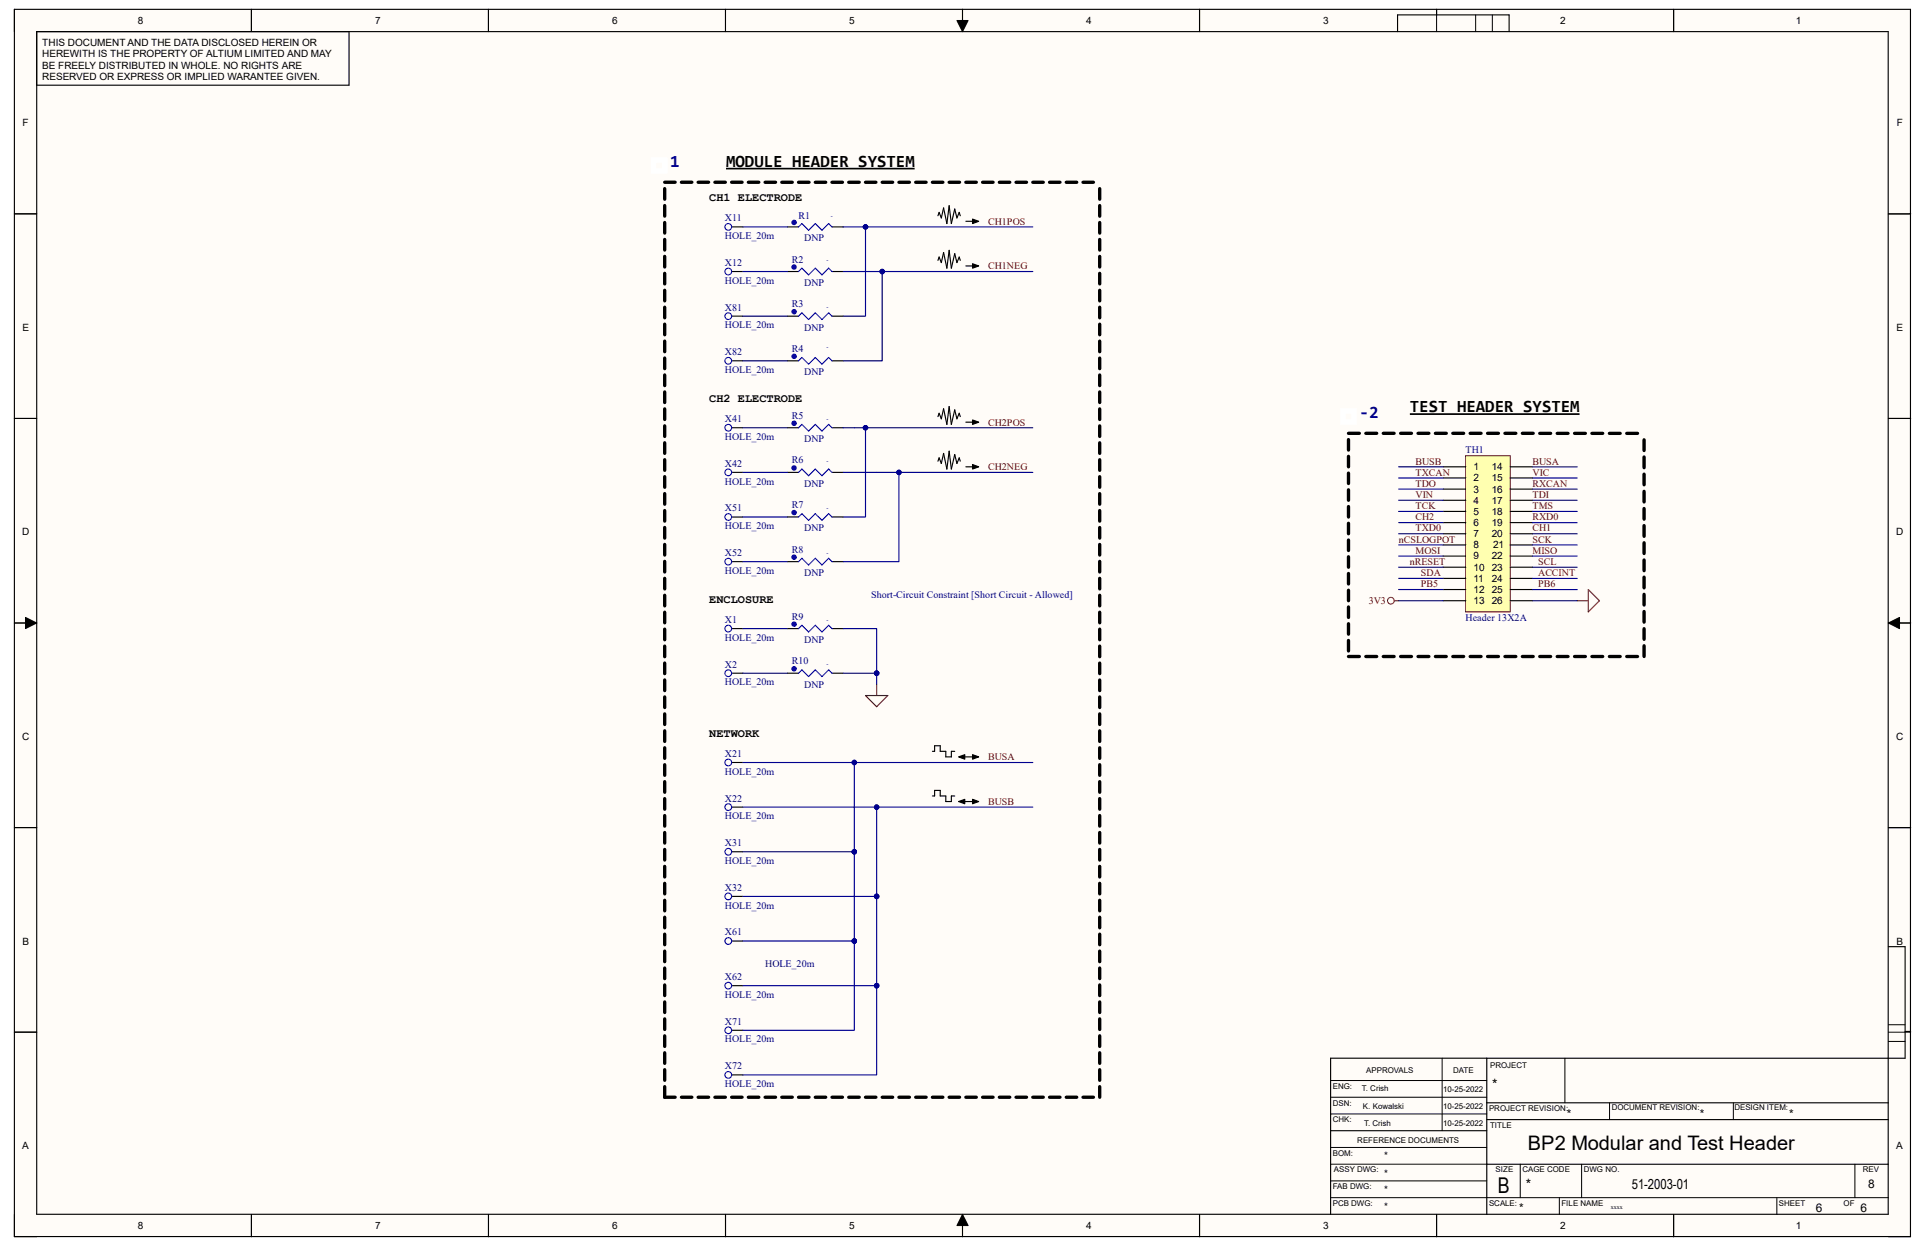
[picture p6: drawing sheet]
<svg xmlns="http://www.w3.org/2000/svg" width="432mm" height="279mm" viewBox="0 0 432 279" stroke-linecap="round" stroke-linejoin="round" font-family="sans-serif">
<g fill="#fffcf8">
<path d="M3.2 2.1h425.4v275.2h-425.4z" fill-rule="evenodd"/>
<path d="M8.2 7.1h415.4v265.2h-415.4z" fill-rule="evenodd"/>
</g>
<g fill="none" stroke="#000" stroke-width=".22">
<path d="M3.2 2.1v5M56.4 2.1v5M109.6 2.1v5M162.7 2.1v5M214.7 4.6h2.5l-1.3 2.5zM215.9 2.1v5M269.1 2.1v5M322.2 2.1v5M331 3.3v3.8M334.8 3.3v3.8M375.4 2.1v5M3.2 48h5"/>
<path d="M423.6 48h5M3.2 93.8h5M423.6 93.8h5M3.2 139.7h5M5.7 138.5l2.5 1.2-2.5 1.3zM423.6 139.7l2.5-1.2v2.5zM423.6 139.7h5M3.2 185.6h5M423.6 185.6h5M3.2 231.4h5M323.5 237.3v16.2M351 237.3v10"/>
<path d="M423.6 231.5h5M423.6 233.5h3.7M423.6 229.8h3.7M298.5 246h35M298.5 242.3h35M298.5 249.8h35M298.5 257.3h35M361 247.3v3.8M388.8 247.3v3.8M3.2 272.3v5h5M56.4 272.3v5M109.6 272.3v5"/>
<path d="M162.7 272.3v5M215.9 272.3l1.3 2.5h-2.5zM215.9 272.3v5M269.1 272.3v5M298.5 268.6h125.1M298.5 261.1h35M298.5 264.8h35M322.2 272.3v5M341 261.1v7.5M349.8 268.6v3.7M354.8 261.1v7.5M375.4 272.3v5"/>
<path d="M398.6 268.6v3.7M416.1 261.1v7.5M423.6 277.3h5"/>
</g>
<g fill="none" stroke="#000" stroke-width=".25">
<path d="M3.2 2.1h425.3v275.2h-425.3zM56.4 2.1v5M78.3 7.1v12h-70.1M109.6 2.1v5M162.7 2.1v5M215.9 2.1v5M269.1 2.1v5M313.5 7.1v-3.8h25v3.8M322.2 2.1v1.2M375.4 2.1v5M3.2 48h5M423.6 48h5"/>
<path d="M3.2 93.8h5M423.6 93.8h5M3.2 139.7h5M423.6 139.7h5M3.2 185.6h5M423.6 185.6h5M423.6 212.3h3.7v25h-93.8M3.2 231.4h5M427.3 231.3h1.3M298.5 253.5h35M333.5 247.3h90.1M333.5 251.1h90.1"/>
<path d="M8.2 272.3v-265.2h415.3v265.2h-415.3M56.4 272.3v5M109.6 272.3v5M162.7 272.3v5M215.9 272.3v5M269.1 272.3v5M298.5 272.3v-35h35v35M322.2 272.3v5M333.5 261.1h90.1M375.4 272.3v5"/>
</g>
<path d="M214.7 4.6h2.5l-1.3 2.5zM5.7 138.5l2.5 1.2-2.5 1.3zM423.6 139.7l2.5-1.2v2.5zM215.9 272.3l1.3 2.5h-2.5z" fill="#000"/>
<path d="M301.2 92.2h2.5v2.5h-2.5z" fill="none" stroke="#fff" stroke-width="1.2"/>
<path d="M316.3 92.9h38" fill="none" stroke="#000" stroke-width=".38"/>
<circle cx="312" cy="134.7" r=".75" fill="none" stroke="#800000" stroke-width=".22"/>
<path d="M312.7 134.7h1M353.8 134.7h2.5M356.3 132.2l2.5 2.5-2.5 2.5z" fill="none" stroke="#800000" stroke-width=".25"/>
<g fill="none" stroke="#000" stroke-width=".75">
<path d="M302.5 97.2h2.4M302.5 98.6v2.3M306.4 97.2h2.4M310.3 97.2h2.4M314.2 97.2h2.4M318.1 97.2h2.4M322 97.2h2.4M325.9 97.2h2.4M329.8 97.2h2.4M333.7 97.2h2.4M337.6 97.2h2.4M341.5 97.2h2.4"/>
<path d="M302.5 102.3v2.4M302.5 106.1v2.3M302.5 109.8v2.4M302.5 113.6v2.3M302.5 117.3v2.4M302.5 121.1v2.3M302.5 124.9v2.3M302.5 128.6v2.3M302.5 132.4v2.3M302.5 136.1v2.4M302.5 139.9v2.3M302.5 143.6v2.4"/>
<path d="M302.5 147.2h2.4M306.4 147.2h2.4M310.3 147.2h2.4M314.2 147.2h2.4M318.1 147.2h2.4M322 147.2h2.4M325.9 147.2h2.4M329.8 147.2h2.4M333.7 147.2h2.4M337.6 147.2h2.4M341.5 147.2h2.4"/>
</g>
<g fill="none" stroke="#000" stroke-width=".74">
<path d="M345.4 97.2h2.4M349.3 97.2h2.4M353.2 97.2h2.4M357.1 97.2h2.4M361 97.2h2.4M364.9 97.2h2.4M368.8 98.6v2.4M368.8 102.5v2.4M368.8 106.3v2.4M368.8 110.2v2.4M368.8 114v2.4M368.8 117.9v2.4"/>
<path d="M368.8 121.7v2.4M368.8 125.6v2.4M368.8 129.4v2.4M368.8 133.3v2.4M368.8 137.1v2.4M345.4 147.2h2.4M349.3 147.2h2.4M353.2 147.2h2.4M357.1 147.2h2.4M361 147.2h2.4M364.9 147.2h2.4M368.8 141v2.4"/>
<path d="M368.8 144.8v2.4"/>
</g>
<path d="M328.8 102.2h10v35h-10z" fill-rule="evenodd" fill="#ffffb0"/>
<path d="M328.8 102.2h10v35h-10z" fill="none" stroke="#800000" stroke-width=".22"/>
<g fill="none" stroke="#000" stroke-width=".25">
<path d="M176.6 50.9h2.5M186.6 50.9h2.5M323.7 104.7h5.1M323.7 107.2h5.1M323.7 109.7h5.1M323.7 112.2h5.1M323.7 114.7h5.1M323.7 117.2h5.1M323.7 119.7h5.1M338.8 104.7h5M338.8 107.2h5M338.8 109.7h5"/>
<path d="M338.8 112.2h5M338.8 114.7h5M338.8 117.2h5M338.8 119.7h5M323.7 122.2h5.1M323.7 124.7h5.1M323.7 127.2h5.1M323.7 129.7h5.1M323.7 132.2h5.1M323.7 134.7h5.1M338.8 122.2h5M338.8 124.7h5"/>
<path d="M338.8 127.2h5M338.8 129.7h5M338.8 132.2h5M338.8 134.7h5"/>
</g>
<path d="M194.1 156h5l-2.5 2.5zM196.6 153.5v2.5" fill="none" stroke="#800000" stroke-width=".25"/>
<path d="M179.1 50.9l.8-.8 1.5 1.5 1.5-1.5 1.5 1.5 1.5-1.5 .7 .8" fill="none" stroke="#00f" stroke-width=".25"/>
<circle cx="178.1" cy="49.9" r=".5" fill="#00f"/>
<circle cx="178.1" cy="49.9" r=".5" fill="none" stroke="#00f" stroke-width=".22"/>
<path d="M176.6 60.9h2.5M186.6 60.9h2.5" fill="none" stroke="#000" stroke-width=".25"/>
<path d="M179.1 60.9l.8-.8 1.5 1.5 1.5-1.5 1.5 1.5 1.5-1.5 .7 .8" fill="none" stroke="#00f" stroke-width=".25"/>
<circle cx="178.1" cy="59.9" r=".5" fill="#00f"/>
<circle cx="178.1" cy="59.9" r=".5" fill="none" stroke="#00f" stroke-width=".22"/>
<path d="M176.6 70.9h2.5M186.6 70.9h2.5" fill="none" stroke="#000" stroke-width=".25"/>
<path d="M179.1 70.9l.8-.8 1.5 1.5 1.5-1.5 1.5 1.5 1.5-1.5 .7 .8" fill="none" stroke="#00f" stroke-width=".25"/>
<circle cx="178.1" cy="69.9" r=".5" fill="#00f"/>
<circle cx="178.1" cy="69.9" r=".5" fill="none" stroke="#00f" stroke-width=".22"/>
<path d="M176.6 80.9h2.5M186.6 80.9h2.5" fill="none" stroke="#000" stroke-width=".25"/>
<path d="M179.1 80.9l.8-.7 1.5 1.5 1.5-1.5 1.5 1.5 1.5-1.5 .7 .7" fill="none" stroke="#00f" stroke-width=".25"/>
<circle cx="178.1" cy="79.9" r=".5" fill="#00f"/>
<circle cx="178.1" cy="79.9" r=".5" fill="none" stroke="#00f" stroke-width=".22"/>
<path d="M176.6 95.9h2.5M186.6 95.9h2.5" fill="none" stroke="#000" stroke-width=".25"/>
<path d="M179.1 95.9l.8-.7 1.5 1.5 1.5-1.5 1.5 1.5 1.5-1.5 .7 .7" fill="none" stroke="#00f" stroke-width=".25"/>
<circle cx="178.1" cy="94.9" r=".5" fill="#00f"/>
<circle cx="178.1" cy="94.9" r=".5" fill="none" stroke="#00f" stroke-width=".22"/>
<path d="M176.6 105.9h2.5M186.6 105.9h2.5" fill="none" stroke="#000" stroke-width=".25"/>
<path d="M179.1 105.9l.8-.7 1.5 1.5 1.5-1.5 1.5 1.5 1.5-1.5 .7 .7" fill="none" stroke="#00f" stroke-width=".25"/>
<circle cx="178.1" cy="104.9" r=".5" fill="#00f"/>
<circle cx="178.1" cy="104.9" r=".5" fill="none" stroke="#00f" stroke-width=".22"/>
<path d="M176.6 115.9h2.5M186.6 115.9h2.5" fill="none" stroke="#000" stroke-width=".25"/>
<path d="M179.1 115.9l.8-.7 1.5 1.5 1.5-1.5 1.5 1.5 1.5-1.5 .7 .7" fill="none" stroke="#00f" stroke-width=".25"/>
<circle cx="178.1" cy="114.9" r=".5" fill="#00f"/>
<circle cx="178.1" cy="114.9" r=".5" fill="none" stroke="#00f" stroke-width=".22"/>
<path d="M176.6 125.9h2.5M186.6 125.9h2.5" fill="none" stroke="#000" stroke-width=".25"/>
<path d="M179.1 125.9l.8-.7 1.5 1.5 1.5-1.5 1.5 1.5 1.5-1.5 .7 .7" fill="none" stroke="#00f" stroke-width=".25"/>
<circle cx="178.1" cy="124.9" r=".5" fill="#00f"/>
<circle cx="178.1" cy="124.9" r=".5" fill="none" stroke="#00f" stroke-width=".22"/>
<path d="M176.6 141h2.5M186.6 141h2.5" fill="none" stroke="#000" stroke-width=".25"/>
<path d="M179.1 141l.8-.8 1.5 1.5 1.5-1.5 1.5 1.5 1.5-1.5 .7 .8" fill="none" stroke="#00f" stroke-width=".25"/>
<circle cx="178.1" cy="140" r=".5" fill="#00f"/>
<circle cx="178.1" cy="140" r=".5" fill="none" stroke="#00f" stroke-width=".22"/>
<path d="M176.6 151h2.5M186.6 151h2.5" fill="none" stroke="#000" stroke-width=".25"/>
<path d="M179.1 151l.8-.8 1.5 1.5 1.5-1.5 1.5 1.5 1.5-1.5 .7 .8" fill="none" stroke="#00f" stroke-width=".25"/>
<circle cx="178.1" cy="150" r=".5" fill="#00f"/>
<circle cx="178.1" cy="150" r=".5" fill="none" stroke="#00f" stroke-width=".22"/>
<g fill="none" stroke="#000" stroke-width=".25">
<path d="M164.1 50.9h2.5M210.4 48.4l.3-.8 .4 1.3 .6-2.3 .7 3.5 .5-4 .5 4 .8-3.2 .5 2 .5-1.3 .2 .8M210.4 58.4l.3-.8 .4 1.3 .6-2.3 .7 3.5 .5-4 .5 4 .8-3.2 .5 2 .5-1.3 .2 .8M216.7 49.6h2.5M216.7 59.6h2.5M218.2 49.1l1.3 .5-1.3 .5zM218.2 59.1l1.3 .5-1.3 .5zM164.1 60.9h2.5M164.1 70.9h2.5M164.1 80.9h2.5M164.1 95.9h2.5M210.4 93.4l.3-.7 .4 1.2 .6-2.2 .7 3.5 .5-4 .5 4 .8-3.3 .5 2 .5-1.2 .2 .7"/>
<path d="M216.7 94.7h2.5M218.2 94.2l1.3 .5-1.3 .5zM164.1 105.9h2.5M164.1 115.9h2.5M210.4 103.4l.3-.7 .4 1.2 .6-2.2 .7 3.5 .5-4 .5 4 .8-3.3 .5 2 .5-1.2 .2 .7M216.7 104.7h2.5M218.2 104.2l1.3 .5-1.3 .5zM164.1 125.9h2.5M164.1 141h2.5M164.1 151h2.5M164.1 171h2.5M209.1 168.5h.5v-1.3h1.3v1.3h1.3v1.2h1.2v-1.2h.8"/>
<path d="M209.1 178.5h.5v-1.3h1.3v1.3h1.3v1.2h1.2v-1.2h.8M215 169.7l1.4-.5v1zM215 179.7l1.4-.5v1zM215.4 169.7h3.8M215.4 179.7h3.8M218.2 169.2l1.3 .5-1.3 .5zM218.2 179.2l1.3 .5-1.3 .5zM164.1 181h2.5M164.1 191h2.5M164.1 201h2.5M164.1 211h2.5M164.1 221h2.5"/>
<path d="M164.1 231h2.5M164.1 241h2.5"/>
</g>
<path d="M218.2 49.1l1.3 .5-1.3 .5zM218.2 59.1l1.3 .5-1.3 .5zM218.2 94.2l1.3 .5-1.3 .5zM218.2 104.2l1.3 .5-1.3 .5zM215 169.7l1.4-.5v1zM215 179.7l1.4-.5v1zM218.2 169.2l1.3 .5-1.3 .5zM218.2 179.2l1.3 .5-1.3 .5z" fill="#000"/>
<g fill="none" stroke="#00f" stroke-width=".25">
<circle cx="163.4" cy="50.9" r=".75"/>
<circle cx="163.4" cy="70.9" r=".75"/>
<circle cx="163.4" cy="60.9" r=".75"/>
<circle cx="163.4" cy="80.9" r=".75"/>
<circle cx="163.4" cy="95.9" r=".75"/>
<circle cx="163.4" cy="115.9" r=".75"/>
<circle cx="163.4" cy="105.9" r=".75"/>
<circle cx="163.4" cy="125.9" r=".75"/>
<circle cx="163.4" cy="141" r=".75"/>
<circle cx="163.4" cy="151" r=".75"/>
<circle cx="163.4" cy="171" r=".75"/>
<circle cx="163.4" cy="191" r=".75"/>
<circle cx="163.4" cy="181" r=".75"/>
<circle cx="163.4" cy="201" r=".75"/>
<circle cx="163.4" cy="211" r=".75"/>
<circle cx="163.4" cy="231" r=".75"/>
<circle cx="163.4" cy="221" r=".75"/>
<circle cx="163.4" cy="241" r=".75"/>
</g>
<g fill="none" stroke="#000" stroke-width=".75">
<path d="M149.1 42.3v2.4M149.1 46.1v2.4M149.1 49.9v2.4M149.1 53.7v2.4M149.1 57.5v2.4M149.1 40.9h2.3M152.8 40.9h2.4M156.6 40.9h2.4M160.4 40.9h2.3M164.1 40.9h2.4M167.9 40.9h2.3M171.6 40.9h2.4"/>
<path d="M175.4 40.9h2.3M179.1 40.9h2.4M182.9 40.9h2.3M186.6 40.9h2.4M190.4 40.9h2.3M194.1 40.9h2.4M197.9 40.9h2.3M201.6 40.9h2.4M205.4 40.9h2.3M209.1 40.9h2.4M212.9 40.9h2.3M216.7 40.9h2.3"/>
<path d="M220.4 40.9h2.4M224.2 40.9h2.3M227.9 40.9h2.4M231.7 40.9h2.3M235.4 40.9h2.4M239.2 40.9h2.3M242.9 40.9h2.4M246.7 42.3v2.4M246.7 46.1v2.4M246.7 49.9v2.4M246.7 53.7v2.4M246.7 57.5v2.4"/>
<path d="M149.1 61.3v2.4M149.1 65.1v2.4M149.1 68.9v2.4M149.1 72.7v2.4M149.1 76.5v2.4M246.7 61.3v2.4M246.7 65.1v2.4M246.7 68.9v2.4M246.7 72.7v2.4M246.7 76.5v2.4M149.1 80.3v2.4M149.1 84.1v2.4"/>
<path d="M149.1 87.9v2.4M149.1 91.7v2.4M149.1 95.5v2.4M149.1 99.3v2.4M246.7 80.3v2.4M246.7 84.1v2.4M246.7 87.9v2.4M246.7 91.7v2.4M246.7 95.5v2.4M246.7 99.3v2.4M149.1 103.1v2.4M149.1 106.9v2.4"/>
<path d="M149.1 110.7v2.4M149.1 114.5v2.4M149.1 118.3v2.4M246.7 103.1v2.4M246.7 106.9v2.4M246.7 110.7v2.4M246.7 114.5v2.4M246.7 118.3v2.4M149.1 122.1v2.4M149.1 125.9v2.4M149.1 129.7v2.4M149.1 133.5v2.4"/>
<path d="M149.1 137.3v2.4M246.7 122.1v2.4M246.7 125.9v2.4M246.7 129.7v2.4M246.7 133.5v2.4M246.7 137.3v2.4M149.1 141.1v2.4M149.1 144.9v2.4M149.1 148.7v2.4M149.1 152.5v2.4M149.1 156.3v2.4M246.7 141.1v2.4"/>
<path d="M246.7 144.9v2.4M246.7 148.7v2.4M246.7 152.5v2.4M246.7 156.3v2.4M149.1 160.1v2.4M149.1 163.9v2.4M149.1 167.7v2.4M149.1 171.5v2.4M149.1 175.3v2.4M149.1 179.1v2.4M246.7 160.1v2.4M246.7 163.9v2.4"/>
<path d="M246.7 167.7v2.4M246.7 171.5v2.4M246.7 175.3v2.4M246.7 179.1v2.4M149.1 182.9v2.4M149.1 186.7v2.4M149.1 190.5v2.3M149.1 194.3v2.3M149.1 198.1v2.3M246.7 182.9v2.4M246.7 186.7v2.4M246.7 190.5v2.3"/>
<path d="M246.7 194.3v2.3M246.7 198.1v2.3M149.1 201.9v2.3M149.1 205.7v2.3M149.1 209.5v2.3M149.1 213.3v2.3M149.1 217.1v2.3M246.7 201.9v2.3M246.7 205.7v2.3M246.7 209.5v2.3M246.7 213.3v2.3M246.7 217.1v2.3"/>
<path d="M149.1 220.9v2.3M149.1 224.7v2.3M149.1 228.5v2.3M149.1 232.3v2.3M149.1 236.1v2.3M149.1 239.9v2.3M246.7 220.9v2.3M246.7 224.7v2.3M246.7 228.5v2.3M246.7 232.3v2.3M246.7 236.1v2.3M246.7 239.9v2.3"/>
<path d="M149.1 243.7v2.3h2.3M152.9 246h2.3M156.6 246h2.4M160.4 246h2.3M164.1 246h2.4M167.9 246h2.3M171.6 246h2.4M175.4 246h2.3M179.1 246h2.4M182.9 246h2.3M186.6 246h2.4M190.4 246h2.3"/>
<path d="M194.1 246h2.4M197.9 246h2.3M201.6 246h2.4M205.4 246h2.3M209.1 246h2.4M212.9 246h2.3M216.7 246h2.3M220.4 246h2.4M224.2 246h2.3M227.9 246h2.4M231.7 246h2.3M235.4 246h2.4"/>
<path d="M239.2 246h2.3M242.9 246h2.4M246.7 243.7v2.3"/>
</g>
<path d="M146.6 35.9h2.5v2.5h-2.5z" fill="none" stroke="#fff" stroke-width="1.2"/>
<path d="M162.9 37.8h42.3" fill="none" stroke="#000" stroke-width=".38"/>
<g fill="none" stroke="#000080" stroke-width=".25">
<path d="M166.6 50.9h10M166.6 60.9h10M166.6 70.9h10M166.6 80.9h10M166.6 95.9h10M189.1 95.9h2.5M166.6 115.9h10M166.6 105.9h10M189.1 105.9h7.5M313.7 104.7h10M313.7 107.2h10M313.7 117.2h10"/>
<path d="M313.7 119.7h10M313.7 112.2h10M313.7 109.7h10M313.7 114.7h10M343.8 104.7h10M343.8 107.2h10M343.8 117.2h10M343.8 119.7h10M343.8 112.2h10M343.8 109.7h10M343.8 114.7h10M166.6 125.9h10"/>
<path d="M313.7 122.2h10M313.7 124.7h10M313.7 127.2h10M313.7 129.7h10M313.7 134.7h10M313.7 132.2h10M343.8 122.2h10M343.8 124.7h10M343.8 127.2h10M343.8 129.7h10M343.8 134.7h10M343.8 132.2h10"/>
<path d="M166.6 141h10M166.6 151h10M196.6 151v2.5"/>
</g>
<circle cx="196.6" cy="151" r=".5" fill="#000080"/>
<circle cx="196.6" cy="151" r=".5" fill="none" stroke="#000080" stroke-width=".22"/>
<path d="M189.1 141h7.5v10" fill="none" stroke="#000080" stroke-width=".25"/>
<circle cx="196.6" cy="151" r=".5" fill="#000080"/>
<circle cx="196.6" cy="151" r=".5" fill="none" stroke="#000080" stroke-width=".22"/>
<path d="M189.1 151h7.5" fill="none" stroke="#000080" stroke-width=".25"/>
<circle cx="196.6" cy="151" r=".5" fill="#000080"/>
<circle cx="196.6" cy="151" r=".5" fill="none" stroke="#000080" stroke-width=".22"/>
<path d="M197.9 60.9v20h-8.8" fill="none" stroke="#000080" stroke-width=".25"/>
<circle cx="197.9" cy="60.9" r=".5" fill="#000080"/>
<circle cx="197.9" cy="60.9" r=".5" fill="none" stroke="#000080" stroke-width=".22"/>
<path d="M194.1 50.9v20h-5" fill="none" stroke="#000080" stroke-width=".25"/>
<circle cx="194.1" cy="50.9" r=".5" fill="#000080"/>
<circle cx="194.1" cy="50.9" r=".5" fill="none" stroke="#000080" stroke-width=".22"/>
<path d="M194.1 95.9v20h-5" fill="none" stroke="#000080" stroke-width=".25"/>
<circle cx="194.1" cy="95.9" r=".5" fill="#000080"/>
<circle cx="194.1" cy="95.9" r=".5" fill="none" stroke="#000080" stroke-width=".22"/>
<path d="M201.6 105.9v20h-12.5" fill="none" stroke="#000080" stroke-width=".25"/>
<circle cx="201.6" cy="105.9" r=".5" fill="#000080"/>
<circle cx="201.6" cy="105.9" r=".5" fill="none" stroke="#000080" stroke-width=".22"/>
<path d="M166.6 171h65.1" fill="none" stroke="#000080" stroke-width=".25"/>
<circle cx="191.6" cy="171" r=".5" fill="#000080"/>
<circle cx="191.6" cy="171" r=".5" fill="none" stroke="#000080" stroke-width=".22"/>
<path d="M166.6 181h65.1" fill="none" stroke="#000080" stroke-width=".25"/>
<circle cx="196.6" cy="181" r=".5" fill="#000080"/>
<circle cx="196.6" cy="181" r=".5" fill="none" stroke="#000080" stroke-width=".22"/>
<path d="M191.6 211v20h-25" fill="none" stroke="#000080" stroke-width=".25"/>
<circle cx="191.6" cy="211" r=".5" fill="#000080"/>
<circle cx="191.6" cy="211" r=".5" fill="none" stroke="#000080" stroke-width=".22"/>
<path d="M196.6 221v20h-30" fill="none" stroke="#000080" stroke-width=".25"/>
<circle cx="196.6" cy="221" r=".5" fill="#000080"/>
<circle cx="196.6" cy="221" r=".5" fill="none" stroke="#000080" stroke-width=".22"/>
<path d="M166.6 191h25" fill="none" stroke="#000080" stroke-width=".25"/>
<circle cx="191.6" cy="191" r=".5" fill="#000080"/>
<circle cx="191.6" cy="191" r=".5" fill="none" stroke="#000080" stroke-width=".22"/>
<path d="M191.6 171v20" fill="none" stroke="#000080" stroke-width=".25"/>
<circle cx="191.6" cy="191" r=".5" fill="#000080"/>
<circle cx="191.6" cy="191" r=".5" fill="none" stroke="#000080" stroke-width=".22"/>
<circle cx="191.6" cy="171" r=".5" fill="#000080"/>
<circle cx="191.6" cy="171" r=".5" fill="none" stroke="#000080" stroke-width=".22"/>
<path d="M166.6 211h25" fill="none" stroke="#000080" stroke-width=".25"/>
<circle cx="191.6" cy="211" r=".5" fill="#000080"/>
<circle cx="191.6" cy="211" r=".5" fill="none" stroke="#000080" stroke-width=".22"/>
<path d="M191.6 191v20" fill="none" stroke="#000080" stroke-width=".25"/>
<circle cx="191.6" cy="211" r=".5" fill="#000080"/>
<circle cx="191.6" cy="211" r=".5" fill="none" stroke="#000080" stroke-width=".22"/>
<circle cx="191.6" cy="191" r=".5" fill="#000080"/>
<circle cx="191.6" cy="191" r=".5" fill="none" stroke="#000080" stroke-width=".22"/>
<path d="M166.6 201h30" fill="none" stroke="#000080" stroke-width=".25"/>
<circle cx="196.6" cy="201" r=".5" fill="#000080"/>
<circle cx="196.6" cy="201" r=".5" fill="none" stroke="#000080" stroke-width=".22"/>
<path d="M196.6 181v20" fill="none" stroke="#000080" stroke-width=".25"/>
<circle cx="196.6" cy="201" r=".5" fill="#000080"/>
<circle cx="196.6" cy="201" r=".5" fill="none" stroke="#000080" stroke-width=".22"/>
<circle cx="196.6" cy="181" r=".5" fill="#000080"/>
<circle cx="196.6" cy="181" r=".5" fill="none" stroke="#000080" stroke-width=".22"/>
<path d="M166.6 221h30" fill="none" stroke="#000080" stroke-width=".25"/>
<circle cx="196.6" cy="221" r=".5" fill="#000080"/>
<circle cx="196.6" cy="221" r=".5" fill="none" stroke="#000080" stroke-width=".22"/>
<path d="M196.6 201v20" fill="none" stroke="#000080" stroke-width=".25"/>
<circle cx="196.6" cy="221" r=".5" fill="#000080"/>
<circle cx="196.6" cy="221" r=".5" fill="none" stroke="#000080" stroke-width=".22"/>
<circle cx="196.6" cy="201" r=".5" fill="#000080"/>
<circle cx="196.6" cy="201" r=".5" fill="none" stroke="#000080" stroke-width=".22"/>
<path d="M189.1 60.9h42.6" fill="none" stroke="#000080" stroke-width=".25"/>
<circle cx="197.9" cy="60.9" r=".5" fill="#000080"/>
<circle cx="197.9" cy="60.9" r=".5" fill="none" stroke="#000080" stroke-width=".22"/>
<path d="M189.1 50.9h42.6" fill="none" stroke="#000080" stroke-width=".25"/>
<circle cx="194.1" cy="50.9" r=".5" fill="#000080"/>
<circle cx="194.1" cy="50.9" r=".5" fill="none" stroke="#000080" stroke-width=".22"/>
<path d="M196.6 105.9h35.1" fill="none" stroke="#000080" stroke-width=".25"/>
<circle cx="201.6" cy="105.9" r=".5" fill="#000080"/>
<circle cx="201.6" cy="105.9" r=".5" fill="none" stroke="#000080" stroke-width=".22"/>
<path d="M191.6 95.9h40.1" fill="none" stroke="#000080" stroke-width=".25"/>
<circle cx="194.1" cy="95.9" r=".5" fill="#000080"/>
<circle cx="194.1" cy="95.9" r=".5" fill="none" stroke="#000080" stroke-width=".22"/>
<text font-size="4.9" x="336" y="267.5">B</text>
<text font-size="4.5" x="342.7" y="257.9">BP2 Modular and Test Header</text>
<g font-size="3.9" fill="#000080">
<text x="150.3" y="37.4">1</text>
<text x="305" y="93.7">-2</text>
</g>
<g font-size="3.9">
<text x="162.9" y="37.4">MODULE HEADER SYSTEM</text>
<text x="316.2" y="92.5">TEST HEADER SYSTEM</text>
</g>
<g font-size="3.1">
<text x="334.7" y="244.1">*</text>
<text x="342.3" y="266.6">*</text>
<text x="366" y="266.7">51-2003-01</text>
</g>
<g font-size="2.7">
<text x="159.1" y="45.1">CH1 ELECTRODE</text>
<text x="159.1" y="90.1">CH2 ELECTRODE</text>
<text x="159.1" y="135.2">ENCLOSURE</text>
<text x="159.1" y="165.2">NETWORK</text>
<text x="351.5" y="250.7">*</text>
<text x="381.3" y="250.7">*</text>
<text x="401.3" y="250.7">*</text>
<text x="419" y="266.5">8</text>
<text x="340.7" y="271.7">*</text>
<text x="407.3" y="271.7">6</text>
<text x="417.3" y="271.7">6</text>
</g>
<g font-size="2.2">
<text x="30.9" y="5.3">8</text>
<text x="84.1" y="5.3">7</text>
<text x="137.3" y="5.3">6</text>
<text x="190.5" y="5.3">5</text>
<text x="243.6" y="5.3">4</text>
<text x="296.8" y="5.3">3</text>
<text x="349.9" y="5.3">2</text>
<text x="402.8" y="5.3">1</text>
<text x="9.5" y="10.4">THIS DOCUMENT AND THE DATA DISCLOSED HEREIN OR</text>
<text x="9.5" y="12.9">HEREWITH IS THE PROPERTY OF ALTIUM LIMITED AND MAY</text>
<text x="9.5" y="15.4">BE FREELY DISTRIBUTED IN WHOLE. NO RIGHTS ARE</text>
<text x="9.5" y="17.9">RESERVED OR EXPRESS OR IMPLIED WARANTEE GIVEN.</text>
<text x="5.1" y="28.3">F</text>
<text x="425.5" y="28.3">F</text>
<text x="5" y="74.2">E</text>
<text x="425.4" y="74.2">E</text>
<text x="330.5" y="105.5">1</text>
<text x="330.5" y="108">2</text>
<text x="334.6" y="105.5">14</text>
<text x="334.6" y="108">15</text>
<text x="330.5" y="110.4">3</text>
<text x="330.5" y="112.9">4</text>
<text x="334.6" y="110.4">16</text>
<text x="334.6" y="112.9">17</text>
<text x="330.5" y="115.4">5</text>
<text x="330.5" y="117.9">6</text>
<text x="334.6" y="115.4">18</text>
<text x="334.6" y="117.9">19</text>
<text x="5" y="120">D</text>
<text x="330.5" y="120.4">7</text>
<text x="330.5" y="122.9">8</text>
<text x="330.5" y="125.4">9</text>
<text x="334.6" y="120.4">20</text>
<text x="334.6" y="125.4">22</text>
<text x="334.9" y="122.9">21</text>
<text x="425.3" y="120">D</text>
<text x="330.5" y="128">10</text>
<text x="330.5" y="130.5">11</text>
<text x="334.6" y="128">23</text>
<text x="334.6" y="130.5">24</text>
<text x="330.5" y="133">12</text>
<text x="330.5" y="135.5">13</text>
<text x="334.6" y="133">25</text>
<text x="334.6" y="135.5">26</text>
<text x="5" y="165.9">C</text>
<text x="425.3" y="165.9">C</text>
<text x="5" y="211.8">B</text>
<text x="425.4" y="211.8">B</text>
<text x="5" y="257.6">A</text>
<text x="425.3" y="257.6">A</text>
<text x="310.5" y="263.8">*</text>
<text x="310.5" y="259.8">*</text>
<text x="310.5" y="267.6">*</text>
<text x="30.9" y="275.6">8</text>
<text x="84.1" y="275.6">7</text>
<text x="137.3" y="275.6">6</text>
<text x="190.5" y="275.6">5</text>
<text x="243.6" y="275.6">4</text>
<text x="296.8" y="275.6">3</text>
<text x="310.5" y="271.3">*</text>
<text x="349.9" y="275.6">2</text>
<text x="402.8" y="275.6">1</text>
</g>
<g font-size="2.2" fill="#000080">
<text x="162.6" y="49.6">X11</text>
<text x="162.6" y="53.6">HOLE_20m</text>
<text x="179.1" y="49.1">R1</text>
<text x="162.6" y="59.6">X12</text>
<text x="177.6" y="58.9">R2</text>
<text x="180.4" y="54.1">DNP</text>
<text x="162.6" y="63.6">HOLE_20m</text>
<text x="180.4" y="64.1">DNP</text>
<text x="162.6" y="69.6">X81</text>
<text x="177.6" y="68.9">R3</text>
<text x="162.6" y="73.7">HOLE_20m</text>
<text x="180.4" y="74.1">DNP</text>
<text x="162.6" y="79.6">X82</text>
<text x="162.6" y="83.7">HOLE_20m</text>
<text x="177.6" y="78.9">R4</text>
<text x="180.4" y="84.2">DNP</text>
<text x="162.6" y="94.7">X41</text>
<text x="177.6" y="93.9">R5</text>
<text x="162.6" y="98.7">HOLE_20m</text>
<text x="180.4" y="99.1">DNP</text>
<text x="328.7" y="101.7">TH1</text>
<text x="162.6" y="104.7">X42</text>
<text x="177.6" y="103.9">R6</text>
<text x="162.6" y="108.7">HOLE_20m</text>
<text x="177.6" y="113.9">R7</text>
<text x="180.4" y="109.2">DNP</text>
<text x="162.6" y="114.7">X51</text>
<text x="162.6" y="118.7">HOLE_20m</text>
<text x="180.4" y="119.2">DNP</text>
<text x="162.6" y="124.7">X52</text>
<text x="177.6" y="124">R8</text>
<text x="162.6" y="128.7">HOLE_20m</text>
<text x="180.4" y="129.2">DNP</text>
<text x="195.4" y="134.2">Short-Circuit Constraint [Short Circuit - Allowed]</text>
<text x="162.6" y="139.7">X1</text>
<text x="162.6" y="143.7">HOLE_20m</text>
<text x="177.6" y="138.9">R9</text>
<text x="328.7" y="139.2">Header 13X2A</text>
<text x="162.6" y="149.7">X2</text>
<text x="177.6" y="149">R10</text>
<text x="180.4" y="144.2">DNP</text>
<text x="162.6" y="153.7">HOLE_20m</text>
<text x="180.4" y="154.2">DNP</text>
<text x="162.6" y="169.7">X21</text>
<text x="162.6" y="173.7">HOLE_20m</text>
<text x="162.6" y="179.7">X22</text>
<text x="162.6" y="183.7">HOLE_20m</text>
<text x="162.6" y="189.7">X31</text>
<text x="162.6" y="193.8">HOLE_20m</text>
<text x="162.6" y="199.7">X32</text>
<text x="162.6" y="203.8">HOLE_20m</text>
<text x="162.6" y="209.8">X61</text>
<text x="162.6" y="219.8">X62</text>
<text x="171.6" y="216.7">HOLE_20m</text>
<text x="162.6" y="223.8">HOLE_20m</text>
<text x="162.6" y="229.8">X71</text>
<text x="162.6" y="233.8">HOLE_20m</text>
<text x="162.6" y="239.8">X72</text>
<text x="162.6" y="243.8">HOLE_20m</text>
</g>
<g font-size="2.2" fill="#800000">
<text x="221.7" y="50.4">CH1POS</text>
<text x="221.7" y="60.4">CH1NEG</text>
<text x="221.7" y="95.4">CH2POS</text>
<text x="221.7" y="105.4">CH2NEG</text>
<text x="317.5" y="106.7">TXCAN</text>
<text x="317.5" y="104.2">BUSB</text>
<text x="343.8" y="104.2">BUSA</text>
<text x="343.8" y="106.7">VIC</text>
<text x="317.5" y="111.7">VIN</text>
<text x="317.5" y="109.2">TDO</text>
<text x="343.8" y="109.2">RXCAN</text>
<text x="343.8" y="111.7">TDI</text>
<text x="317.5" y="116.7">CH2</text>
<text x="317.5" y="114.2">TCK</text>
<text x="317.5" y="119.2">TXD0</text>
<text x="343.8" y="119.2">CH1</text>
<text x="343.8" y="114.2">TMS</text>
<text x="343.8" y="116.7">RXD0</text>
<text x="313.7" y="121.7">nCSLOGPOT</text>
<text x="317.5" y="124.2">MOSI</text>
<text x="343.8" y="121.7">SCK</text>
<text x="343.8" y="124.2">MISO</text>
<text x="316.2" y="126.7">nRESET</text>
<text x="318.7" y="129.2">SDA</text>
<text x="318.7" y="131.7">PB5</text>
<text x="345" y="126.7">SCL</text>
<text x="345" y="129.2">ACCINT</text>
<text x="345" y="131.7">PB6</text>
<text x="307" y="135.4">3V3</text>
<text x="221.7" y="170.5">BUSA</text>
<text x="221.7" y="180.5">BUSB</text>
</g>
<g font-size="1.8">
<text x="334.3" y="239.4">PROJECT</text>
<text x="299" y="244.1">ENG:</text>
<text x="305.5" y="244.6">T. Crish</text>
<text x="306.4" y="240.6">APPROVALS</text>
<text x="323.7" y="244.9">10-25-2022</text>
<text x="326" y="240.6">DATE</text>
<text x="299" y="247.9">DSN:</text>
<text x="299" y="251.7">CHK:</text>
<text x="305.7" y="248.7">K. Kowalski</text>
<text x="323.7" y="248.7">10-25-2022</text>
<text x="334" y="249.1">PROJECT REVISION:</text>
<text x="361.5" y="248.9">DOCUMENT REVISION:</text>
<text x="389" y="248.9">DESIGN ITEM:</text>
<text x="304.5" y="256.4">REFERENCE DOCUMENTS</text>
<text x="306" y="252.4">T. Crish</text>
<text x="323.7" y="252.4">10-25-2022</text>
<text x="334.3" y="252.9">TITLE</text>
<text x="299" y="259.2">BOM:</text>
<text x="299.2" y="262.9">ASSY DWG:</text>
<text x="335.5" y="262.9">SIZE</text>
<text x="341.5" y="262.9">CAGE CODE</text>
<text x="355.3" y="262.9">DWG NO.</text>
<text x="417.8" y="262.9">REV</text>
<text x="299" y="266.7">FAB DWG:</text>
<text x="299" y="270.4">PCB DWG:</text>
<text x="334" y="270.4">SCALE:</text>
<text x="350.3" y="270.4">FILE NAME</text>
<text x="399" y="270.4">SHEET</text>
<text x="413.5" y="270.4">OF</text>
</g>
<g font-size="1.4" fill="#000080">
<text x="186.4" y="48.8">-</text>
<text x="185.4" y="58.8">-</text>
<text x="185.4" y="69.3">-</text>
<text x="185.4" y="78.4">-</text>
<text x="185.4" y="94.4">-</text>
<text x="185.4" y="103.8">-</text>
<text x="185.4" y="114.4">-</text>
<text x="185.4" y="124.4">-</text>
<text x="185.4" y="139.4">-</text>
<text x="185.4" y="149.4">-</text>
</g>
<text font-size="1.4" x="361.3" y="271">xxxx</text>
</svg>
